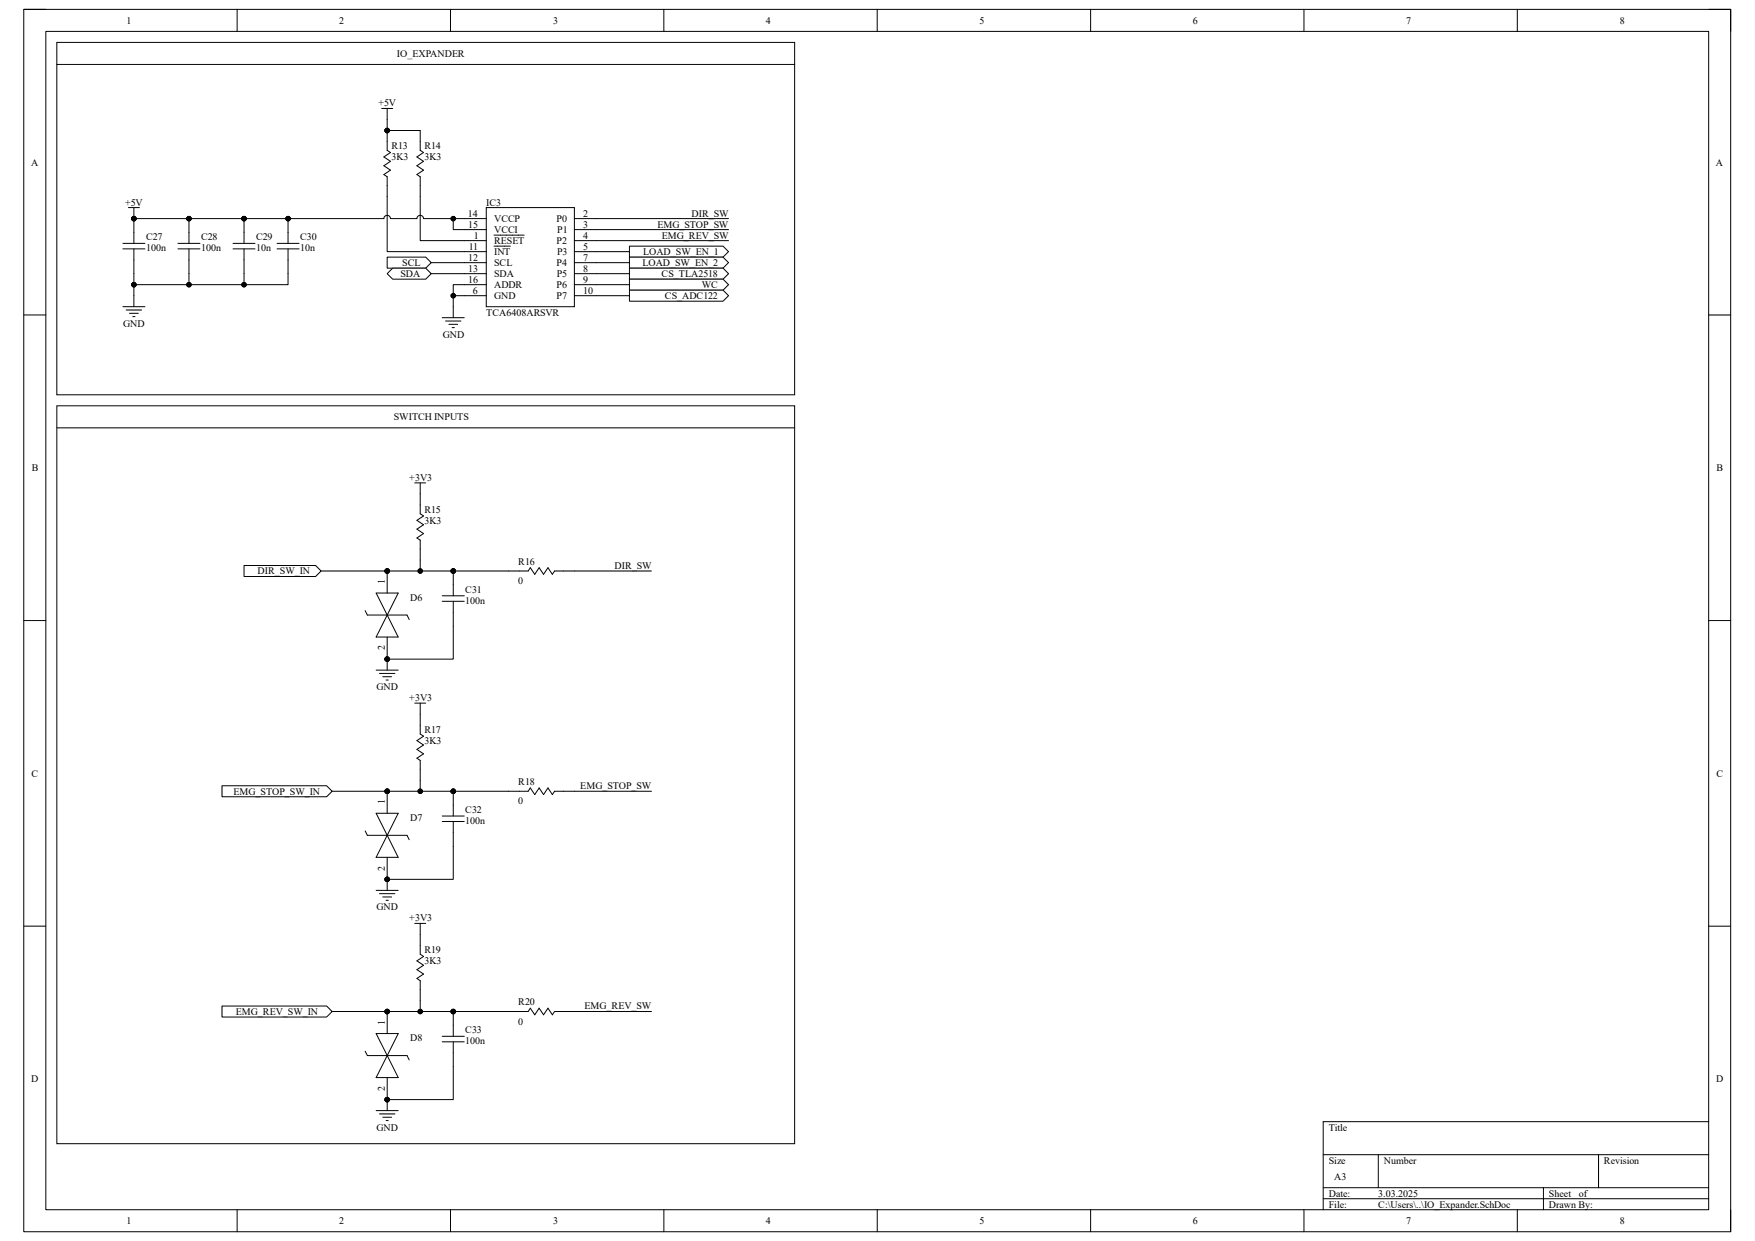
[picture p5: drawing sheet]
<svg xmlns="http://www.w3.org/2000/svg" width="297mm" height="210mm" viewBox="0 0 297 210" stroke-linecap="round" stroke-linejoin="round" font-family="sans-serif">
<path d="M4 1.6h288.9v206.8h-288.9z" fill="none" stroke="#000" stroke-width=".17"/>
<path d="M7.8 5.3h281.4v199.4h-281.4z" fill-rule="evenodd" fill="#fff"/>
<g fill="none" stroke="#000" stroke-width=".17">
<path d="M4 1.6h3.7M7.8 5.3h281.4v199.4h-281.4zM40.1 1.6v3.7M64.6 18.4h1.9M65.5 18.4v1.8M76.2 1.6v3.7M112.3 1.6v3.7M148.5 1.6v3.7M184.6 1.6v3.7M220.7 1.6v3.7M256.8 1.6v3.7M289.2 1.6h3.7v3.7"/>
<path d="M21.7 35.1h1.9M22.7 35.1v1.9M4 53.3h3.7M20.8 51.9h3.7M21.4 52.5h2.6M21.9 53h1.5M22.5 53.6h.3M22.7 50v1.9M74.8 53.8h3.8M75.4 54.3h2.6M76 54.9h1.5M76.5 55.4h.4"/>
<path d="M76.7 51.9v1.9M289.2 53.3h3.7M4 105h3.8M289.2 105h3.7M4 156.7h3.8M289.2 156.7h3.7M223.9 195.4h65.3M233.3 195.4v5.6M270.5 195.4v5.6M289.2 189.8h-65.3v14.9M40.1 204.7v3.7M76.2 204.7v3.7"/>
<path d="M112.4 204.7v3.7M148.5 204.7v3.7M184.6 204.7v3.7M220.7 204.7v3.7M223.9 201h65.3M223.9 202.9h65.3M256.8 204.7v3.7M261.2 201v3.7M292.9 204.7v3.7"/>
<circle cx="22.7" cy="37" r=".37"/>
</g>
<circle cx="22.7" cy="37" r=".37" fill="#000"/>
<path d="M65.5 43.5h6.5l1 .9-1 1h-6.5z" fill-rule="evenodd" fill="#fff"/>
<path d="M65.5 43.5h6.5l1 .9-1 1h-6.5z" fill="none" stroke="#000" stroke-width=".17"/>
<path d="M65.5 46.3l1-.9h5.5l1 .9-1 .9h-5.5z" fill-rule="evenodd" fill="#fff"/>
<path d="M65.5 46.3l1-.9h5.5l1 .9-1 .9h-5.5z" fill="none" stroke="#000" stroke-width=".17"/>
<path d="M106.5 41.7h15.9l.9 .9-.9 .9h-15.9z" fill-rule="evenodd" fill="#fff"/>
<path d="M106.5 41.7h15.9l.9 .9-.9 .9h-15.9z" fill="none" stroke="#000" stroke-width=".17"/>
<path d="M106.5 43.5h15.9l.9 .9-.9 1h-15.9z" fill-rule="evenodd" fill="#fff"/>
<path d="M106.5 43.5h15.9l.9 .9-.9 1h-15.9z" fill="none" stroke="#000" stroke-width=".17"/>
<path d="M106.5 45.4h15.9l.9 .9-.9 .9h-15.9z" fill-rule="evenodd" fill="#fff"/>
<path d="M106.5 45.4h15.9l.9 .9-.9 .9h-15.9z" fill="none" stroke="#000" stroke-width=".17"/>
<path d="M106.5 47.2h15.9l.9 1-.9 .9h-15.9z" fill-rule="evenodd" fill="#fff"/>
<g fill="none" stroke="#000" stroke-width=".17">
<path d="M9.6 7.2h124.9v59.6h-124.9zM9.6 10.9h124.9M106.5 47.2h15.9l.9 1-.9 .9h-15.9zM70.2 81.7h1.8M71.1 81.7v1.9M63.7 113.4h3.7M64.2 114h2.6M64.8 114.5h1.5M65.3 115.1h.4M65.5 111.5v1.9"/>
<circle cx="65.5" cy="111.5" r=".37"/>
</g>
<circle cx="65.5" cy="111.5" r=".37" fill="#000"/>
<path d="M41.3 95.7h12.1l.9 .9-.9 1h-12.1z" fill-rule="evenodd" fill="#fff"/>
<g fill="none" stroke="#000" stroke-width=".17">
<path d="M41.3 95.7h12.1l.9 .9-.9 1h-12.1zM70.2 119h1.8M71.1 119v1.9M63.7 150.7h3.7M64.2 151.2h2.6M64.8 151.8h1.5M65.3 152.4h.4M65.5 148.8v1.9"/>
<circle cx="65.5" cy="148.8" r=".37"/>
</g>
<circle cx="65.5" cy="148.8" r=".37" fill="#000"/>
<path d="M37.6 133h17.7l.9 .9-.9 .9h-17.7z" fill-rule="evenodd" fill="#fff"/>
<g fill="none" stroke="#000" stroke-width=".17">
<path d="M37.6 133h17.7l.9 .9-.9 .9h-17.7zM70.2 156.3h1.8M71.1 156.3v1.8M63.7 187.9h3.7M64.2 188.5h2.6M64.8 189.1h1.5M65.3 189.6h.4M65.5 186.1v1.8"/>
<circle cx="65.5" cy="186.1" r=".37"/>
</g>
<circle cx="65.5" cy="186.1" r=".37" fill="#000"/>
<path d="M37.6 170.2h17.7l.9 1-.9 .9h-17.7z" fill-rule="evenodd" fill="#fff"/>
<g fill="none" stroke="#000" stroke-width=".17">
<path d="M22.7 37h42.3a.56 .56 0 0 1 .8-.5l.3 .5h4.5a.56 .56 0 0 1 .4-.5 .56 .56 0 0 1 .6 .2l.1 .3h6.9M65.5 33.3v9.3h13.1M65.5 20.2v1.9h5.6M71.1 33.3v7.4h7.5M76.7 37v1.9h1.9M100.9 37h22.4M100.9 38.9h22.4M22.7 46.3v3.7M32 46.3v1.9M41.3 46.3v1.9h-18.6M48.7 46.3v1.9h-7.4M78.6 50h-1.9v1.9"/>
<path d="M78.6 48.2h-1.9v1.8M100.9 40.7h22.4M100.9 48.2h5.6M100.9 46.3h5.6M100.9 44.4h5.6M100.9 42.6h5.6M9.6 72.4h124.9M9.6 68.7h124.9v124.8h-124.9zM54.3 96.6h31.7M71.1 94.8v1.8M97.2 96.6h13.1M76.7 105.9v5.6h-11.2"/>
<path d="M56.2 133.9h29.8M71.1 132v1.9M97.2 133.9h13.1M76.7 143.2v5.6h-11.2M37.6 170.2h17.7l.9 1-.9 .9h-17.7zM56.2 171.2h29.8M71.1 169.3v1.9M97.2 171.2h13.1M76.7 180.5v5.6h-11.2"/>
<circle cx="22.7" cy="37" r=".37"/>
<circle cx="32" cy="37" r=".37"/>
<circle cx="41.3" cy="37" r=".37"/>
<circle cx="48.8" cy="37" r=".37"/>
<circle cx="65.5" cy="22.1" r=".37"/>
<circle cx="76.7" cy="37" r=".37"/>
<circle cx="22.7" cy="48.2" r=".37"/>
<circle cx="32" cy="48.2" r=".37"/>
<circle cx="41.3" cy="48.2" r=".37"/>
<circle cx="76.7" cy="50" r=".37"/>
<circle cx="65.5" cy="96.6" r=".37"/>
<circle cx="71.1" cy="96.6" r=".37"/>
<circle cx="76.7" cy="96.6" r=".37"/>
<circle cx="65.5" cy="111.5" r=".37"/>
<circle cx="65.5" cy="133.9" r=".37"/>
<circle cx="71.1" cy="133.9" r=".37"/>
<circle cx="76.7" cy="133.9" r=".37"/>
<circle cx="65.5" cy="148.8" r=".37"/>
<circle cx="65.5" cy="171.2" r=".37"/>
<circle cx="71.1" cy="171.2" r=".37"/>
<circle cx="76.7" cy="171.2" r=".37"/>
<circle cx="65.5" cy="186.1" r=".37"/>
</g>
<g fill="#000">
<circle cx="22.7" cy="37" r=".37"/>
<circle cx="32" cy="37" r=".37"/>
<circle cx="41.3" cy="37" r=".37"/>
<circle cx="48.8" cy="37" r=".37"/>
<circle cx="65.5" cy="22.1" r=".37"/>
<circle cx="76.7" cy="37" r=".37"/>
<circle cx="22.7" cy="48.2" r=".37"/>
<circle cx="32" cy="48.2" r=".37"/>
<circle cx="41.3" cy="48.2" r=".37"/>
<circle cx="76.7" cy="50" r=".37"/>
<circle cx="65.5" cy="96.6" r=".37"/>
<circle cx="71.1" cy="96.6" r=".37"/>
<circle cx="76.7" cy="96.6" r=".37"/>
<circle cx="65.5" cy="111.5" r=".37"/>
<circle cx="65.5" cy="133.9" r=".37"/>
<circle cx="71.1" cy="133.9" r=".37"/>
<circle cx="76.7" cy="133.9" r=".37"/>
<circle cx="65.5" cy="148.8" r=".37"/>
<circle cx="65.5" cy="171.2" r=".37"/>
<circle cx="71.1" cy="171.2" r=".37"/>
<circle cx="76.7" cy="171.2" r=".37"/>
<circle cx="65.5" cy="186.1" r=".37"/>
</g>
<path d="M106.5 49.1h15.9l.9 .9-.9 1h-15.9z" fill-rule="evenodd" fill="#fff"/>
<g fill="none" stroke="#000" stroke-width=".17">
<path d="M22.7 37v4.2M32 37v4.2M41.3 37v4.2M48.7 37v4.2M65.5 22.1v3.3l.6 .4-1.1 .8 1.1 .7-1.1 .7 1.1 .8-1.1 .7 .5 .4v3.4M71.1 22.1v3.3l.6 .4-1.1 .8 1.1 .7-1.1 .7 1.1 .8-1.1 .7 .5 .4v3.4M20.8 42.1h3.7M20.8 41.2h3.7M22.7 42.1v4.2M30.1 42.1h3.7M30.1 41.2h3.7M32 42.1v4.2"/>
<path d="M39.4 42.1h3.8M39.4 41.2h3.8M41.3 42.1v4.2M46.9 42.1h3.7M46.9 41.2h3.7M48.7 42.1v4.2M73 46.3h5.6M73 44.4h5.6M100.9 50h5.6M106.5 49.1h15.9l.9 .9-.9 1h-15.9zM65.5 96.6v3.8M71.1 83.6v3.3l.6 .4-1.1 .8 1.1 .7-1.1 .8 1.1 .7-1.1 .7 .5 .4v3.4"/>
<path d="M76.7 96.6v4.2M86 96.6h3.4l.4-.5 .7 1.1 .7-1.1 .8 1.1 .7-1.1 .8 1.1 .4-.6h3.3M61.8 103.3l.4 .8h6.7l.4 .7M63.7 100.4l3.7 7.4h-3.7l3.7-7.4zM65.5 107.8v3.7M74.8 101.8h3.8M74.8 100.8h3.8M76.7 101.8v4.1M63.7 137.6h3.7l-3.7 7.5h3.7zM65.5 133.9v3.7M71.1 120.9v3.3l.6 .4-1.1 .7 1.1 .8-1.1 .7 1.1 .8-1.1 .7 .5 .4v3.3M74.8 139h3.8"/>
<path d="M74.8 138.1h3.8M76.7 133.9v4.2M76.7 139v4.2M86 133.9h3.4l.4-.6 .7 1.2 .7-1.2 .8 1.2 .7-1.2 .8 1.2 .4-.6h3.3M61.8 140.6l.4 .8h6.7l.4 .7M65.5 145.1v3.7M71.1 158.1v3.4l.6 .4-1.1 .7 1.1 .8-1.1 .7 1.1 .7-1.1 .8 .5 .4v3.3M61.8 177.9l.4 .7h6.7l.4 .8M63.7 174.9l3.7 7.5h-3.7l3.7-7.5zM65.5 171.2v3.7M74.8 176.3h3.8M74.8 175.4h3.8"/>
<path d="M76.7 171.2v4.2M76.7 176.3v4.2M86 171.2h3.4l.4-.6 .7 1.1 .7-1.1 .8 1.1 .7-1.1 .8 1.1 .4-.5h3.3M65.5 182.4v3.7"/>
<circle cx="22.7" cy="37" r=".37"/>
<circle cx="32" cy="37" r=".37"/>
<circle cx="41.3" cy="37" r=".37"/>
<circle cx="48.8" cy="37" r=".37"/>
<circle cx="65.5" cy="22.1" r=".37"/>
<circle cx="65.5" cy="96.6" r=".37"/>
<circle cx="76.7" cy="96.6" r=".37"/>
<circle cx="65.5" cy="111.5" r=".37"/>
<circle cx="65.5" cy="133.9" r=".37"/>
<circle cx="76.7" cy="133.9" r=".37"/>
<circle cx="65.5" cy="148.8" r=".37"/>
<circle cx="65.5" cy="171.2" r=".37"/>
<circle cx="76.7" cy="171.2" r=".37"/>
<circle cx="65.5" cy="186.1" r=".37"/>
</g>
<g fill="#000">
<circle cx="22.7" cy="37" r=".37"/>
<circle cx="32" cy="37" r=".37"/>
<circle cx="41.3" cy="37" r=".37"/>
<circle cx="48.8" cy="37" r=".37"/>
<circle cx="65.5" cy="22.1" r=".37"/>
<circle cx="65.5" cy="96.6" r=".37"/>
<circle cx="76.7" cy="96.6" r=".37"/>
<circle cx="65.5" cy="111.5" r=".37"/>
<circle cx="65.5" cy="133.9" r=".37"/>
<circle cx="76.7" cy="133.9" r=".37"/>
<circle cx="65.5" cy="148.8" r=".37"/>
<circle cx="65.5" cy="171.2" r=".37"/>
<circle cx="76.7" cy="171.2" r=".37"/>
<circle cx="65.5" cy="186.1" r=".37"/>
</g>
<path d="M82.3 35.1h14.9v16.8h-14.9z" fill-rule="evenodd" fill="#fff"/>
<g fill="none" stroke="#000" stroke-width=".17">
<path d="M78.6 37h3.7M78.6 38.9h3.7M82.3 35.1h14.9v16.8h-14.9zM83.6 39.8h2.2M85.8 39.8h2.9M97.2 37h3.7M97.2 38.9h3.7M78.6 40.7h3.7M78.6 42.6h3.7M78.6 50h3.7M78.6 44.4h3.7M78.6 46.3h3.7"/>
<path d="M78.6 48.2h3.7M83.6 41.7h2.8M97.2 40.7h3.7M97.2 42.6h3.7M97.2 50h3.7M97.2 44.4h3.7M97.2 46.3h3.7M97.2 48.2h3.7"/>
</g>
<g font-size="1.7">
<text x="21.4" y="4">1</text>
<text x="57.4" y="4">2</text>
<text x="93.6" y="4">3</text>
<text x="129.6" y="4">4</text>
<text x="165.8" y="4">5</text>
<text x="201.8" y="4">6</text>
<text x="238" y="4">7</text>
<text x="274.1" y="4">8</text>
<text x="67.2" y="9.6">IO_EXPANDER</text>
<text x="64.1" y="18">+5V</text>
<text x="5.3" y="28">A</text>
<text x="66.3" y="25.3">R13</text>
<text x="66.3" y="27.1">3K3</text>
<text x="71.8" y="25.3">R14</text>
<text x="71.8" y="27.1">3K3</text>
<text x="290.4" y="28">A</text>
<text x="21.2" y="34.8">+5V</text>
<text x="82.3" y="34.8">IC3</text>
<text x="24.7" y="40.6">C27</text>
<text x="34" y="40.6">C28</text>
<text x="43.3" y="40.6">C29</text>
<text x="50.8" y="40.6">C30</text>
<text x="79.2" y="36.7">14</text>
<text x="79.2" y="38.5">15</text>
<text x="80.2" y="40.4">1</text>
<text x="83.6" y="41.3">RESET</text>
<text x="83.6" y="39.5">VCCI</text>
<text x="83.6" y="37.6">VCCP</text>
<text x="94.2" y="37.6">P0</text>
<text x="94.2" y="41.3">P2</text>
<text x="94.3" y="39.5">P1</text>
<text x="98.7" y="36.7">2</text>
<text x="98.7" y="38.5">3</text>
<text x="98.7" y="40.4">4</text>
<text x="111.3" y="38.5">EMG_STOP_SW</text>
<text x="112" y="40.4">EMG_REV_SW</text>
<text x="117.1" y="36.7">DIR_SW</text>
<text x="24.7" y="42.5">100n</text>
<text x="34" y="42.5">100n</text>
<text x="43.3" y="42.5">10n</text>
<text x="50.8" y="42.5">10n</text>
<text x="67.8" y="46.9">SDA</text>
<text x="68.1" y="45">SCL</text>
<text x="79.2" y="44.1">12</text>
<text x="79.2" y="47.8">16</text>
<text x="79.2" y="46">13</text>
<text x="79.3" y="42.2">11</text>
<text x="83.6" y="45">SCL</text>
<text x="83.6" y="43.2">INT</text>
<text x="83.6" y="46.9">SDA</text>
<text x="94.2" y="45">P4</text>
<text x="94.2" y="46.9">P5</text>
<text x="94.3" y="43.2">P3</text>
<text x="98.7" y="42.2">5</text>
<text x="98.7" y="44.1">7</text>
<text x="98.7" y="46">8</text>
<text x="98.7" y="47.8">9</text>
<text x="108.7" y="45">LOAD_SW_EN_2</text>
<text x="108.8" y="43.2">LOAD_SW_EN_1</text>
<text x="112" y="46.9">CS_TLA2518</text>
<text x="80" y="49.7">6</text>
<text x="82.3" y="53.4">TCA6408ARSVR</text>
<text x="83.6" y="50.6">GND</text>
<text x="83.6" y="48.8">ADDR</text>
<text x="94.2" y="50.6">P7</text>
<text x="94.2" y="48.8">P6</text>
<text x="98.7" y="49.7">10</text>
<text x="112.5" y="50.6">CS_ADC122</text>
<text x="118.8" y="48.8">WC</text>
<text x="20.9" y="55.3">GND</text>
<text x="74.9" y="57.1">GND</text>
<text x="66.6" y="71.1">SWITCH INPUTS</text>
<text x="5.4" y="79.8">B</text>
<text x="69.3" y="81.4">+3V3</text>
<text x="290.5" y="79.8">B</text>
<text x="71.8" y="86.8">R15</text>
<text x="71.8" y="88.6">3K3</text>
<text x="87.7" y="95.5">R16</text>
<text x="43.6" y="97.2">DIR_SW_IN</text>
<text x="65.2" y="98.8" transform="rotate(-90 65.2 98.8)">1</text>
<text x="69.4" y="101.7">D6</text>
<text x="78.7" y="100.3">C31</text>
<text x="87.7" y="98.9">0</text>
<text x="104" y="96.3">DIR_SW</text>
<text x="78.7" y="102.2">100n</text>
<text x="65.2" y="110.1" transform="rotate(-90 65.2 110.1)">2</text>
<text x="63.7" y="116.8">GND</text>
<text x="69.3" y="118.7">+3V3</text>
<text x="71.8" y="124">R17</text>
<text x="71.8" y="125.9">3K3</text>
<text x="5.3" y="131.4">C</text>
<text x="290.5" y="131.4">C</text>
<text x="39.5" y="134.5">EMG_STOP_SW_IN</text>
<text x="65.2" y="136.1" transform="rotate(-90 65.2 136.1)">1</text>
<text x="78.7" y="137.5">C32</text>
<text x="87.7" y="132.8">R18</text>
<text x="87.7" y="136.1">0</text>
<text x="98.2" y="133.6">EMG_STOP_SW</text>
<text x="69.4" y="138.9">D7</text>
<text x="78.7" y="139.4">100n</text>
<text x="65.2" y="147.4" transform="rotate(-90 65.2 147.4)">2</text>
<text x="63.7" y="154.1">GND</text>
<text x="69.3" y="155.9">+3V3</text>
<text x="71.8" y="161.3">R19</text>
<text x="71.8" y="163.2">3K3</text>
<text x="39.9" y="171.7">EMG_REV_SW_IN</text>
<text x="65.2" y="173.4" transform="rotate(-90 65.2 173.4)">1</text>
<text x="87.7" y="170.1">R20</text>
<text x="87.7" y="173.4">0</text>
<text x="98.9" y="170.8">EMG_REV_SW</text>
<text x="69.4" y="176.2">D8</text>
<text x="78.7" y="174.8">C33</text>
<text x="78.7" y="176.7">100n</text>
<text x="5.3" y="183.2">D</text>
<text x="65.2" y="184.6" transform="rotate(-90 65.2 184.6)">2</text>
<text x="290.4" y="183.2">D</text>
<text x="63.7" y="191.3">GND</text>
<text x="224.9" y="191.3">Title</text>
<text x="224.9" y="196.9">Size</text>
<text x="234.2" y="196.9">Number</text>
<text x="271.4" y="196.9">Revision</text>
<text x="224.9" y="202.5">Date:</text>
<text x="225.8" y="199.7">A3</text>
<text x="233.3" y="202.5">3.03.2025</text>
<text x="262.1" y="202.5">Sheet</text>
<text x="267.2" y="202.5">of</text>
<text x="21.4" y="207.2">1</text>
<text x="57.4" y="207.2">2</text>
<text x="93.6" y="207.2">3</text>
<text x="129.6" y="207.2">4</text>
<text x="165.8" y="207.2">5</text>
<text x="201.8" y="207.2">6</text>
<text x="224.9" y="204.4">File:</text>
<text x="233.3" y="204.4">C:\Users\..\IO_Expander.SchDoc</text>
<text x="238" y="207.2">7</text>
<text x="262.1" y="204.4">Drawn By:</text>
<text x="274.1" y="207.2">8</text>
</g>
</svg>
